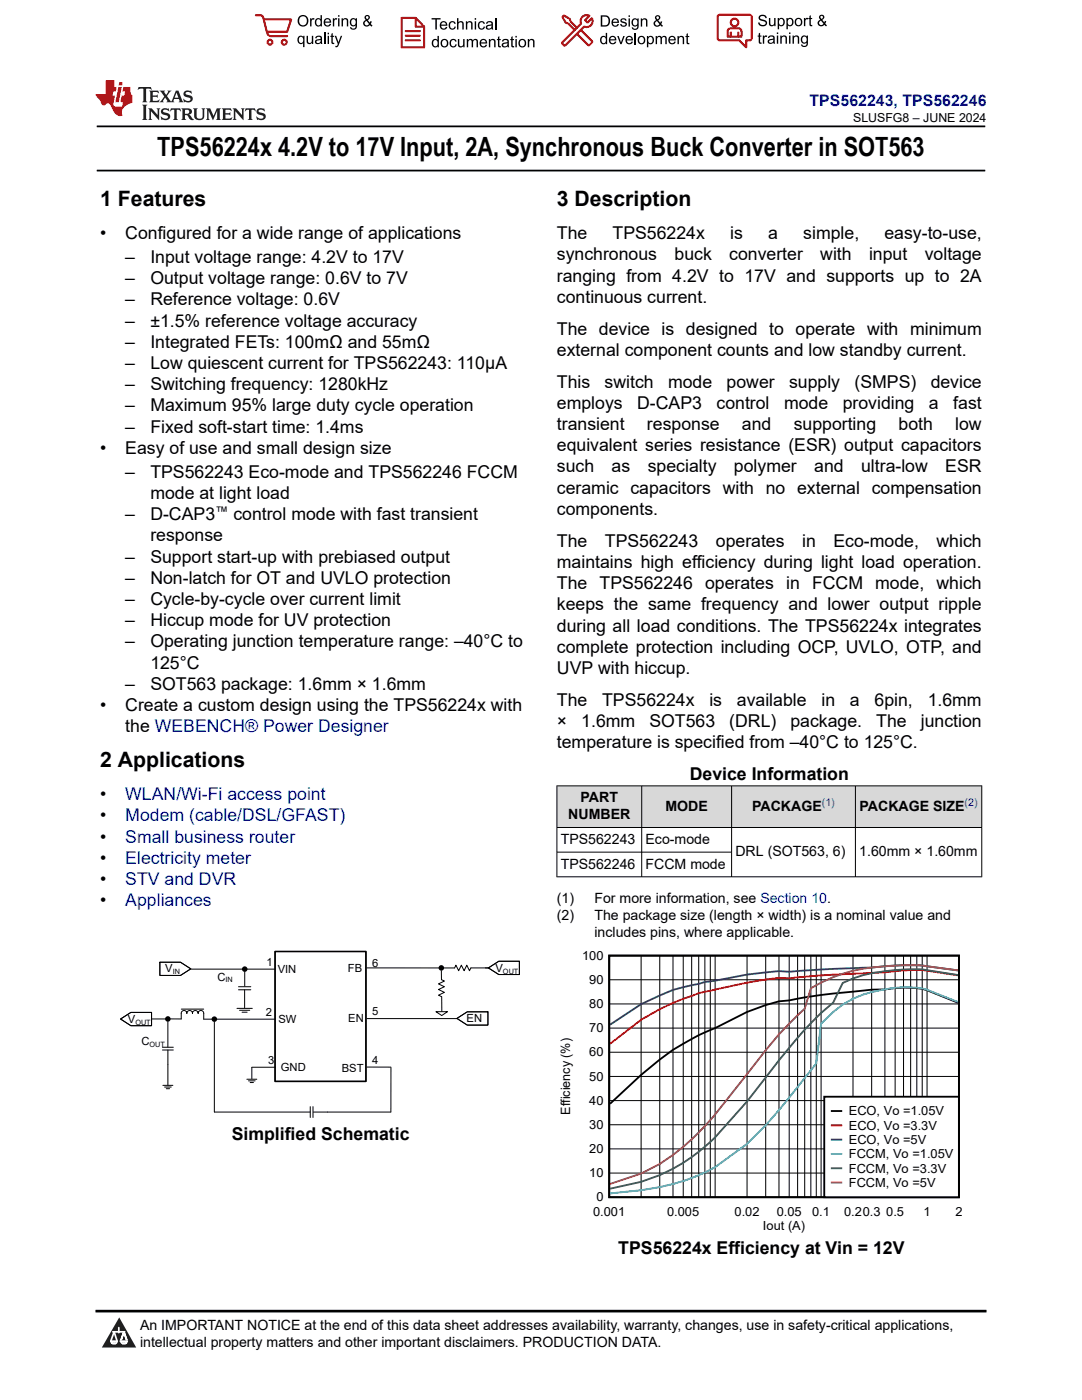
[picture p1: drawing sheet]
<svg xmlns="http://www.w3.org/2000/svg" width="216mm" height="279mm" viewBox="0 0 216 279" stroke-linecap="round" stroke-linejoin="round" font-family="sans-serif">
<path d="M19.3 25.2h177.3M19.3 34h177.3" fill="none" stroke="#000" stroke-width=".35"/>
<g fill="#d8d8d8">
<path d="M111.1 156.8h84.8v8.3h-84.8z" fill-rule="evenodd"/>
<path d="M111.2 156.9h16.8v8.2h-16.8z" fill-rule="evenodd"/>
<path d="M128.1 156.9h17.8v8.2h-17.8z" fill-rule="evenodd"/>
<path d="M146 156.9h24.6v8.2h-24.6z" fill-rule="evenodd"/>
<path d="M170.7 156.9h25.1v8.2h-25.1z" fill-rule="evenodd"/>
</g>
<g fill="none" stroke="#000" stroke-width=".2">
<path d="M111.1 156.8h84.9M111.1 156.8v18.2M128 156.8v18.2M146 156.8v18.2M170.7 156.8v18.2M195.9 156.8v18.2M111.1 165.1h84.9M111.1 170.1h34.9M111.1 175h84.9M54.9 189.9h18.1v25.9h-18.1zM88.1 195.5l.6 .3-1.2 .6 1.2 .5-1.2 .6 1.2 .5-1.2 .6 .6 .3M90.7 193.2l.3-.6 .5 1.1 .6-1.1 .5 1.1 .5-1.1 .6 1.1 .3-.5"/>
<path d="M94 193.2h3.5M33.5 203.3l2.7 .1M40.6 203.4h14.2M50.3 213v2.3M65.4 221.9h12.6"/>
</g>
<path d="M54.9 189.9h18.1v25.9h-18.1z" fill="none" stroke="#000" stroke-width=".32"/>
<path d="M87 201.9h2.3l-1.2 .8z" fill="#fff"/>
<g fill="none" stroke="#000" stroke-width=".2">
<path d="M38.1 193.4h16.8M47.6 197.5h2.4M47.6 196.9h2.4M48.8 197.5v3.6M48.8 194v2.8M88.1 193.7v1.8M88.1 198.9l.1 2.9M96.8 193.2h2.8M30.3 203.4h3.2M32.4 209.6h2.2M32.4 209h2.2M32.5 216.6h2"/>
<path d="M32.8 216.9h1.4M33.2 217.3h.6M33.5 203.9v5.1M33.5 209.6v6.9M36.2 203.4v-1.3l.4-.4 .5 .1 .2 .4 .1-.3 .4-.2 .4 .1 .2 .4 .1-.3 .3-.2 .5 .1 .2 .4 .3-.4 .5-.1 .3 .4 .1 1.3M47.3 201.2h3M47.8 201.6h2M48.3 202h1M49.3 215.4h1.9M49.6 215.7h1.3M49.9 216h.7M50.3 213h4.6"/>
<path d="M73.2 213h4.8M73.2 203.3h18M87 201.9h2.3l-1.2 .8zM42.8 221.9h19.1M61.9 220.9v2.1M62.5 220.9v2.1M62.5 221.9h2.9"/>
</g>
<g fill="#000">
<circle cx="48.8" cy="193.4" r=".55"/>
<circle cx="88.1" cy="193.2" r=".55"/>
<circle cx="33.5" cy="203.4" r=".55"/>
</g>
<path d="M24.1 203.4l2-1.3h4.1v2.6h-4.1z" fill-rule="evenodd" fill="#fff"/>
<path d="M24.1 203.4l2-1.3h4.1v2.6h-4.1z" fill="none" stroke="#000" stroke-width=".2"/>
<path d="M97.5 193.2l2-1.4h4.1v2.7h-4.1z" fill-rule="evenodd" fill="#fff"/>
<path d="M97.5 193.2l2-1.4h4.1v2.7h-4.1z" fill="none" stroke="#000" stroke-width=".2"/>
<path d="M91.2 203.2l2-1.3h4.2v2.7h-4.2z" fill-rule="evenodd" fill="#fff"/>
<path d="M91.2 203.2l2-1.3h4.2v2.7h-4.2z" fill="none" stroke="#000" stroke-width=".2"/>
<path d="M31.9 192h4.1l2.1 1.4-2.1 1.3h-4.1z" fill-rule="evenodd" fill="#fff"/>
<g fill="none" stroke="#000" stroke-width=".2">
<path d="M31.9 192h4.1l2.1 1.4-2.1 1.3h-4.1zM73.2 193.2h17.5M121.6 195.5h69.8M127.9 190.7v48.2M131.6 190.7v48.2M134.3 190.7v48.2M136.3 190.7v48.2M138 190.7v48.2M139.4 190.7v48.2M140.6 190.7v48.2M141.7 190.7v48.2M142.7 190.7v48.2"/>
<path d="M149.1 190.7v48.2M152.8 190.7v48.2M155.4 190.7v48.2M157.5 190.7v48.2M159.2 190.7v48.2M160.6 190.7v48.2M161.8 190.7v48.2M162.9 190.7v48.2M163.8 190.7v48.2M170.2 190.7v48.2M173.9 190.7v48.2M176.6 190.7v48.2"/>
<path d="M178.6 190.7v48.2M180.3 190.7v48.2M181.7 190.7v48.2M182.9 190.7v48.2M184 190.7v48.2M185 190.7v48.2M36.2 201.4h4.5M42.8 203.9v18M78 213.1v8.8M121.6 219.6h69.8M121.6 214.8h69.8M121.6 210h69.8"/>
<path d="M121.6 205.2h69.8M121.6 200.4h69.8M121.6 234.1h69.8M121.6 229.3h69.8M121.6 224.5h69.8"/>
</g>
<circle cx="42.8" cy="203.4" r=".55" fill="#000"/>
<path d="M121.6 190.7h69.7v48.2h-69.7zM191.2 200.1l-6.2-2.5a19.2 19.2 0 0 0-8.4-.1l-4.3 .2a114.2 114.2 0 0 0-14.8 2l-2.1 .1-2.6 .8-3.7 1.4-6.4 3.2a48.1 48.1 0 0 0-14.8 9.3l-6.2 5.8" fill="none" stroke="#000" stroke-width=".37"/>
<path d="M191.2 194.6l-7.2-1h-1.1l-6.3 .5-12.8 .6-6.3 .6-2.1-.1a120 120 0 0 0-14.8 2.7l-2.6 .9a43.4 43.4 0 0 0-10.1 4.7l-6.2 4.8" fill="none" stroke="#f00" stroke-width=".37"/>
<path d="M191.2 193.7l-7.2-1-3.7-.1-6.4 .5-7.7 .3-8.7 .5-2.1-.1a92.3 92.3 0 0 0-13.7 2.1l-1.1 .1-1.2 .4a35.4 35.4 0 0 0-11.5 4l-6.2 4.1" fill="none" stroke="#156" stroke-width=".37"/>
<path d="M191.2 200l-6.2-2.5a22.7 22.7 0 0 0-12.7 1 19.3 19.3 0 0 0-8.5 5.8l-.9 8-3.7 4.6a97.7 97.7 0 0 1-10.1 11.4l-6.4 4.6a39 39 0 0 1-14.8 4.6l-6.2 .7" fill="none" stroke="#0bc" stroke-width=".37"/>
<path d="M191.2 194.6l-6.2-1a36.8 36.8 0 0 0-14.8 1.7l-2 .9-2 3.9-2.4 2.1-3.2 3.3-5.2 6.1a138.4 138.4 0 0 1-13.7 16.3 35.5 35.5 0 0 1-20 9.3" fill="none" stroke="#286b49" stroke-width=".37"/>
<path d="M191.2 193.7l-6.2-.9a48.7 48.7 0 0 0-16.8 1.5 30.7 30.7 0 0 0-6.4 2.9l-1.2 4.1a84 84 0 0 0-11.5 13.1l-6.4 8-2.1 2.3a39.6 39.6 0 0 1-12.7 9.5l-6.2 2.1" fill="none" stroke="#9e3a3a" stroke-width=".37"/>
<path d="M164.5 218.9h26.8v20h-26.8z" fill-rule="evenodd" fill="#fff"/>
<path d="M164.5 218.9h26.8v20h-26.8zM166 221.7h1.9" fill="none" stroke="#000" stroke-width=".37"/>
<path d="M166 224.6h1.9" fill="none" stroke="#f00" stroke-width=".37"/>
<path d="M166 227.4h1.9" fill="none" stroke="#156" stroke-width=".37"/>
<path d="M166 230.3h1.9" fill="none" stroke="#0bc" stroke-width=".37"/>
<path d="M166 233.2h1.9" fill="none" stroke="#286b49" stroke-width=".37"/>
<path d="M166 236h1.9" fill="none" stroke="#9e3a3a" stroke-width=".37"/>
<path d="M0 0h215.9v23.8h-215.9z" fill-rule="evenodd" fill="#fff"/>
<path d="M27.7 17.4l-.2 .6 .5-.3h.6v.1v2.2l-.2 .4h1l-.2-.4v-2.2v-.1h.5l.5 .3-.1-.6zM29.8 18.1l.2 .4v1.5l-.2 .4h1.9l.1-.6a1.08 1.08 0 0 1-1.3 .2v-.7h.6l.4 .2v-.6l-.4 .2h-.6v-.6l.2-.1a1 1 0 0 1 1 .2l-.1-.5zM31.8 18.1l1 1.1-1 1.2h.9l-.2-.2 .4-.7 .5 .7-.2 .2h1.6l-.2-.2 .1-.4h1l.1 .4-.1 .2h.9l-.2-.3-.8-2h-.5l-1 2.2-.8-1.1 .9-1.1h-.8l.2 .2-.5 .7-.3-.7 .1-.2zM35.2 18.5l.4 1h-.8zM36.8 18.2a.65 .65 0 0 0-.2 .7 .65 .65 0 0 0 .6 .5l.7 .2 .1 .2a.79 .79 0 0 1-.7 .4 .79 .79 0 0 1-.7-.5l.1 .7 .2-.1a.93 .93 0 0 0 1.1 .1 .93 .93 0 0 0 .4-1 1.46 1.46 0 0 0-1.2-.6l-.1-.3a1.09 1.09 0 0 1 1.2 .2l-.2-.6-.1 .1-.6-.2zM28.4 20.9l.2 .4v2.3l-.2 .3h1l-.2-.3v-2.3l.2-.4zM29.6 21.6l.2 .4v1.6l-.2 .3h.8l-.3-.3v-1.4l1.7 1.8v-2l.2-.4h-.8l.2 .2 .1 1.1-1.2-1.3zM32.3 21.8a.65 .65 0 0 0-.2 .7 .65 .65 0 0 0 .7 .4l.6 .2 .1 .2a.79 .79 0 0 1-.7 .4 .79 .79 0 0 1-.7-.5l.1 .7 .2-.1a.93 .93 0 0 0 1.1 .1 .93 .93 0 0 0 .4-.9 1.46 1.46 0 0 0-1.2-.6l-.1-.4a1.09 1.09 0 0 1 1.2 .2l-.2-.6-.1 .1-.6-.1zM34.1 21.6l-.1 .7a.63 .63 0 0 1 .7-.4l.1 1.7-.3 .3h1l-.2-.3v-1.7a.66 .66 0 0 1 .8 .4l-.1-.7zM36.2 21.6l.2 .4v1.6l-.2 .3h.9l-.2-.2v-.7h.5l.1 .2a.79 .79 0 0 0 1.2 .6l-1-.9a.61 .61 0 0 0 .6-.6 .61 .61 0 0 0-.5-.6zM36.9 21.9h.2a.47 .47 0 0 1 .5 .1 .47 .47 0 0 1 .1 .5l-.2 .2h-.6zM38.5 21.6l.2 .2a2.27 2.27 0 0 0 .4 2 1.04 1.04 0 0 0 1.7-.7v-1.3l.2-.2h-.8l.2 .4v1.1a.6 .6 0 0 1-.6 .6 .6 .6 0 0 1-.6-.6v-1.1l.3-.4zM41.1 21.6l.2 .4v1.6l-.2 .3h.7l-.2-.3v-1.5l.9 1.9 .8-1.9v1.5l-.2 .3h1l-.3-.3v-1.6l.3-.4h-.8l-.7 1.5-.7-1.5zM44.3 21.6l.2 .4v1.6l-.2 .3h1.9l.1-.5a1.09 1.09 0 0 1-1.3 .1v-.6h.6l.4 .1v-.6l-.4 .2h-.6v-.6l.2-.1a1.01 1.01 0 0 1 1 .3l-.1-.6zM46.4 21.6l.3 .4v1.6l-.3 .3h.8l-.2-.3v-1.4l1.6 1.8v-2l.2-.4h-.7l.2 .2v1.1l-1.2-1.3zM49 21.6l-.1 .7a.63 .63 0 0 1 .8-.4v1.7l-.3 .3h1l-.2-.3v-1.7a.66 .66 0 0 1 .8 .4l-.1-.7zM51.4 21.8a.65 .65 0 0 0-.2 .7 .65 .65 0 0 0 .6 .4l.6 .2 .2 .2a.79 .79 0 0 1-.8 .4 .79 .79 0 0 1-.6-.5l.1 .7 .2-.1a.93 .93 0 0 0 1 .1 .93 .93 0 0 0 .5-.9 1.46 1.46 0 0 0-1.3-.6l-.1-.4a1.09 1.09 0 0 1 1.3 .2l-.2-.6-.2 .1-.5-.1z" fill="#231f20"/>
<path d="M21.1 16v2.8h-2.1l.1 .3 .9 1a.95 .95 0 0 0 .9 .9 .59 .59 0 0 1 .6-.4 .59 .59 0 0 1 .5 .4l.4 .8a1.59 1.59 0 0 0 2.1 1.3 1.61 1.61 0 0 1 1-2.2l1-.4-.1-1.5a1.59 1.59 0 0 1-.4-1.6h-1.4l-.2 .9h.5l-.1 .8h-.5l-.2 1v.2l.4 .1-.2 .9h-.6a.73 .73 0 0 1-1.1-.7l.3-1.5h-.5l.2-.8h.5l.2-.9h-.5v-1.4zM23.6 17.4l-.6 3h.7l.6-3zM23.8 16.4l-.1 .7h.7l.1-.7z" fill="#ed1c24"/>
<g fill="#000">
<path d="M59.4 4.2a1.12 1.12 0 0 1 2.2 0 1.12 1.12 0 0 1-2.2 0zM59.9 3.5a.89 .89 0 0 0-.1 1.1 .89 .89 0 0 0 1.1 .4 .88 .88 0 0 0 .3-1.3 .88 .88 0 0 0-1.3-.2z" fill-rule="evenodd"/>
<path d="M59.5 7.3l.5-.2 .5 .3v-.3h.3v2.3h-.3v-.8a.74 .74 0 0 1-1 0 .74 .74 0 0 1-.1-1zM59.8 7.5a.57 .57 0 0 0-.2 .7 .57 .57 0 0 0 .8 .2 .57 .57 0 0 0 .1-.7 .57 .57 0 0 0-.7-.2z" fill-rule="evenodd"/>
<path d="M61.9 3.6h.2v.3l.2-.2 .3-.1 .2 .1-.1 .3a.36 .36 0 0 0-.5 0 .36 .36 0 0 0 0 .4v.9h-.3z" fill-rule="evenodd"/>
<path d="M61.2 7.1h.3v.9a.41 .41 0 0 0 .4 .6 .41 .41 0 0 0 .3-.6v-.9h.3v1.7h-.2v-.3a.58 .58 0 0 1-.7 .3 .58 .58 0 0 1-.4-.6z" fill-rule="evenodd"/>
<path d="M63 3.8l.5-.2 .5 .2v-.8h.2v2.3h-.2v-.2a.75 .75 0 0 1-1-.1 .75 .75 0 0 1-.1-1zM63.2 4a.57 .57 0 0 0-.1 .7 .57 .57 0 0 0 .8 .2 .57 .57 0 0 0 .1-.7 .57 .57 0 0 0-.8-.2z" fill-rule="evenodd"/>
<path d="M63 7.3a.74 .74 0 0 1 1-.1 .74 .74 0 0 1 .3 .9v.7h-.3v-.2a.57 .57 0 0 1-.8 .2 .57 .57 0 0 1-.2-.8l1-.3a.41 .41 0 0 0-.4-.4 .41 .41 0 0 0-.4 .4l-.3-.1zM63.2 8.2a.35 .35 0 0 0 .2 .5 .35 .35 0 0 0 .5-.3l.1-.4z" fill-rule="evenodd"/>
<path d="M65.4 6.5h.3v.3h-.3zM65.4 7.1h.3v1.7h-.3z" fill-rule="evenodd"/>
<path d="M64.8 3.8a.76 .76 0 0 1 .9-.1 .76 .76 0 0 1 .4 .8h-1.2a.47 .47 0 0 0 .3 .6 .47 .47 0 0 0 .6-.4l.3 .1a.82 .82 0 0 1-1.3 .3 .82 .82 0 0 1 0-1.3zM65 4l-.1 .3h.9l-.3-.4z" fill-rule="evenodd"/>
<path d="M66.4 3.6h.3v.3l.1-.2 .4-.1 .1 .1-.1 .3a.36 .36 0 0 0-.4 0 .36 .36 0 0 0-.1 .4v.9h-.3z" fill-rule="evenodd"/>
<path d="M66.1 6.7l.3-.1v.5h.3v.3h-.3v.9l.1 .2h.2v.3a.41 .41 0 0 1-.4-.1 .41 .41 0 0 1-.2-.4v-.9h-.2v-.3h.2z" fill-rule="evenodd"/>
<path d="M66.8 7.1h.3l.4 1.4 .5-1.4h.3l-.6 1.7a.57 .57 0 0 1-.8 .6v-.3a.37 .37 0 0 0 .5-.3z" fill-rule="evenodd"/>
<path d="M67.5 3h.2v.3h-.2zM67.5 3.6h.2v1.7h-.2z" fill-rule="evenodd"/>
<path d="M68.2 3.6h.2v.3a.58 .58 0 0 1 .7-.3 .58 .58 0 0 1 .4 .7v1h-.3v-1a.4 .4 0 0 0-.4-.5 .4 .4 0 0 0-.4 .6v.9h-.2z" fill-rule="evenodd"/>
<path d="M70 3.8l.5-.2 .5 .2v-.2h.2v1.5a.71 .71 0 0 1-.5 .8 .71 .71 0 0 1-.8-.5h.2a.46 .46 0 0 0 .6 .3 .46 .46 0 0 0 .3-.6 .78 .78 0 0 1-1.1-.2 .78 .78 0 0 1 .1-1.1zM70.2 4a.53 .53 0 0 0-.1 .8 .53 .53 0 0 0 .8 0 .54 .54 0 0 0 0-.7 .54 .54 0 0 0-.7-.1z" fill-rule="evenodd"/>
<path d="M72.9 3.1a.53 .53 0 0 1 .8 .1 .53 .53 0 0 1-.3 .8l.4 .5 .1-.3 .3 .1-.2 .5 .3 .3-.2 .2-.3-.3a.71 .71 0 0 1-1.2 .1 .71 .71 0 0 1 .4-1.1l-.3-.5zM73 3.5a.3 .3 0 0 0 .6 0 .3 .3 0 0 0-.6 0zM72.9 4.3a.45 .45 0 0 0 0 .7 .45 .45 0 0 0 .7-.2l-.5-.6z" fill-rule="evenodd"/>
<path d="M86.1 3.6h1.8v.3h-.7v2h-.3v-2h-.8z" fill-rule="evenodd"/>
<path d="M86.3 8l.5-.2 .5 .2v-.8h.3v2.2h-.3v-.2a.76 .76 0 0 1-1 0 .76 .76 0 0 1-.1-1zM86.6 8.1a.58 .58 0 0 0-.2 .8 .58 .58 0 0 0 .8 .2 .58 .58 0 0 0 .1-.8 .58 .58 0 0 0-.7-.2z" fill-rule="evenodd"/>
<path d="M88.2 7.9a.81 .81 0 0 1 1.1 .2 .81 .81 0 0 1-.2 1.1 .81 .81 0 0 1-1.1-.1l-.1-.8zM88.3 8.1a.57 .57 0 0 0 0 .9 .57 .57 0 0 0 .8 0 .57 .57 0 0 0 0-.8 .57 .57 0 0 0-.8-.1z" fill-rule="evenodd"/>
<path d="M88 4.4a.77 .77 0 0 1 .9-.1 .77 .77 0 0 1 .4 .8h-1.3a.48 .48 0 0 0 .4 .6 .48 .48 0 0 0 .6-.3h.3a.83 .83 0 0 1-1.3 .4 .83 .83 0 0 1 0-1.4zM88.2 4.6l-.2 .3h1l-.3-.4z" fill-rule="evenodd"/>
<path d="M89.7 4.4a.7 .7 0 0 1 1.2 .3l-.2 .1a.45 .45 0 0 0-.6-.3 .45 .45 0 0 0-.3 .6 .45 .45 0 0 0 .3 .6 .45 .45 0 0 0 .6-.4h.3a.76 .76 0 0 1-1.1 .6 .76 .76 0 0 1-.3-1.1z" fill-rule="evenodd"/>
<path d="M89.9 8a.7 .7 0 0 1 1.2 .3h-.3a.45 .45 0 0 0-.5-.3 .45 .45 0 0 0-.3 .6 .45 .45 0 0 0 .3 .6 .45 .45 0 0 0 .6-.4l.2 .1a.76 .76 0 0 1-1 .5 .76 .76 0 0 1-.4-1.1z" fill-rule="evenodd"/>
<path d="M91.2 3.6h.3v.8a.59 .59 0 0 1 .7-.2 .59 .59 0 0 1 .3 .7v1h-.2v-1a.4 .4 0 0 0-.5-.4 .4 .4 0 0 0-.3 .5v.9h-.3z" fill-rule="evenodd"/>
<path d="M91.4 7.8h.2v.9a.41 .41 0 0 0 .5 .5 .41 .41 0 0 0 .3-.5v-.9h.3v1.6h-.3v-.2a.58 .58 0 0 1-.7 .3 .58 .58 0 0 1-.3-.7z" fill-rule="evenodd"/>
<path d="M93 4.2h.2v.3a.59 .59 0 0 1 .7-.3 .59 .59 0 0 1 .4 .7v1h-.3v-1a.41 .41 0 0 0-.4-.5 .41 .41 0 0 0-.4 .6v.9h-.2z" fill-rule="evenodd"/>
<path d="M93.1 7.8h.3v.2a.56 .56 0 0 1 1 0 .54 .54 0 0 1 .6-.2 .54 .54 0 0 1 .4 .5v1.1h-.3v-1a.34 .34 0 0 0-.3-.4 .34 .34 0 0 0-.4 .3v1.1h-.3v-1a.38 .38 0 0 0-.5-.4 .38 .38 0 0 0-.2 .6v.8h-.3z" fill-rule="evenodd"/>
<path d="M94.7 3.6h.3v.3h-.3zM94.7 4.2h.3v1.7h-.3z" fill-rule="evenodd"/>
<path d="M95.5 4.4a.7 .7 0 0 1 1.3 .3l-.3 .1a.45 .45 0 0 0-.6-.3 .45 .45 0 0 0-.3 .6 .45 .45 0 0 0 .3 .6 .45 .45 0 0 0 .6-.4h.3a.76 .76 0 0 1-1.1 .6 .76 .76 0 0 1-.3-1.1z" fill-rule="evenodd"/>
<path d="M95.9 8a.77 .77 0 0 1 .9-.2 .77 .77 0 0 1 .4 .9h-1.2a.48 .48 0 0 0 .3 .5 .48 .48 0 0 0 .6-.3h.3a.83 .83 0 0 1-1.3 .4 .83 .83 0 0 1 0-1.3zM96.1 8.1l-.1 .4h.9l-.2-.5z" fill-rule="evenodd"/>
<path d="M97.5 7.8h.3v.2a.59 .59 0 0 1 .7-.2 .59 .59 0 0 1 .4 .6v1h-.3v-1a.41 .41 0 0 0-.5-.4 .41 .41 0 0 0-.3 .5v.9h-.3z" fill-rule="evenodd"/>
<path d="M97.1 4.4a.74 .74 0 0 1 1-.1 .74 .74 0 0 1 .3 .9v.7h-.3v-.2a.59 .59 0 0 1-.8 .2 .59 .59 0 0 1-.3-.8l1.1-.3a.42 .42 0 0 0-.4-.4 .42 .42 0 0 0-.5 .4l-.2-.1zM97.3 5.3a.36 .36 0 0 0 .2 .5 .36 .36 0 0 0 .5-.2l.1-.5z" fill-rule="evenodd"/>
<path d="M99.4 7.4l.2-.2v.6h.3v.2h-.3v1l.1 .2h.2l.1 .2a.41 .41 0 0 1-.5 0 .41 .41 0 0 1-.1-.4v-1h-.2v-.2h.2z" fill-rule="evenodd"/>
<path d="M100.3 8a.74 .74 0 0 1 .9-.2 .74 .74 0 0 1 .3 .9l.1 .7h-.3v-.2a.59 .59 0 0 1-.8 .3 .59 .59 0 0 1-.3-.8l1-.3a.42 .42 0 0 0-.3-.4 .42 .42 0 0 0-.5 .3h-.3zM100.5 8.8a.36 .36 0 0 0 .1 .5 .36 .36 0 0 0 .5-.2l.2-.5z" fill-rule="evenodd"/>
<path d="M102 7.4l.3-.2v.6h.3v.2h-.3v1l.1 .2h.2v.2a.41 .41 0 0 1-.5 0 .41 .41 0 0 1-.1-.4v-1h-.2v-.2h.2z" fill-rule="evenodd"/>
<path d="M102.8 7.2h.3v.3h-.3zM102.8 7.8h.3v1.6h-.3z" fill-rule="evenodd"/>
<path d="M103.7 7.9a.81 .81 0 0 1 1.1 .2 .81 .81 0 0 1-.1 1.1 .81 .81 0 0 1-1.2-.1v-.8zM103.9 8.1a.57 .57 0 0 0-.1 .9 .57 .57 0 0 0 .8 0 .57 .57 0 0 0 0-.8 .57 .57 0 0 0-.7-.1z" fill-rule="evenodd"/>
<path d="M105.3 7.8h.3v.2a.59 .59 0 0 1 .7-.2 .59 .59 0 0 1 .4 .6v1h-.3v-1a.41 .41 0 0 0-.5-.4 .41 .41 0 0 0-.3 .5v.9h-.3z" fill-rule="evenodd"/>
<path d="M119.9 3.1h.7a1.12 1.12 0 0 1 1.1 1.1 1.12 1.12 0 0 1-1 1.1h-.8zM120.2 3.3v1.7h.4a.86 .86 0 0 0 .8-.8 .86 .86 0 0 0-.8-.9z" fill-rule="evenodd"/>
<path d="M119.9 7.4l.5-.3 .5 .3v-.8h.2v2.2h-.2v-.2a.75 .75 0 0 1-1 0 .75 .75 0 0 1-.1-1zM120.1 7.5a.57 .57 0 0 0-.1 .8 .57 .57 0 0 0 .8 .2 .57 .57 0 0 0 .1-.8 .57 .57 0 0 0-.8-.2z" fill-rule="evenodd"/>
<path d="M121.7 7.4a.76 .76 0 0 1 .9-.2 .76 .76 0 0 1 .4 .9h-1.2a.47 .47 0 0 0 .3 .5 .47 .47 0 0 0 .6-.3h.3a.82 .82 0 0 1-1.3 .4 .82 .82 0 0 1 0-1.3zM121.9 7.5l-.1 .3h.9l-.3-.4z" fill-rule="evenodd"/>
<path d="M122.2 3.9a.76 .76 0 0 1 .9-.2 .76 .76 0 0 1 .4 .9h-1.2a.47 .47 0 0 0 .4 .5 .47 .47 0 0 0 .5-.3h.3a.82 .82 0 0 1-1.3 .4 .82 .82 0 0 1 0-1.3zM122.5 4l-.2 .3h.9l-.2-.4z" fill-rule="evenodd"/>
<path d="M123.9 3.8a.71 .71 0 0 1 1.1 .3h-.2a.32 .32 0 0 0-.4-.3 .32 .32 0 0 0-.3 .4h.1a.75 .75 0 0 1 .9 .8 .72 .72 0 0 1-.7 .3 .72 .72 0 0 1-.7-.5h.3a.36 .36 0 0 0 .4 .4 .36 .36 0 0 0 .3-.5 .8 .8 0 0 1-.9-.7z" fill-rule="evenodd"/>
<path d="M123.2 7.2h.3l.4 1.3 .5-1.3h.3l-.7 1.6h-.2z" fill-rule="evenodd"/>
<path d="M125.4 3.1h.3v.3h-.3zM125.4 3.7h.3v1.6h-.3z" fill-rule="evenodd"/>
<path d="M125 7.4a.76 .76 0 0 1 .9-.2 .76 .76 0 0 1 .4 .9h-1.2a.47 .47 0 0 0 .3 .5 .47 .47 0 0 0 .6-.3h.3a.82 .82 0 0 1-1.3 .4 .82 .82 0 0 1 0-1.3zM125.2 7.5l-.1 .3h.9l-.2-.4z" fill-rule="evenodd"/>
<path d="M126.2 3.9l.5-.3 .5 .3v-.2h.2v1.4a.71 .71 0 0 1-.5 .8 .71 .71 0 0 1-.8-.5l.2 .1a.46 .46 0 0 0 .6 .2 .46 .46 0 0 0 .3-.6 .78 .78 0 0 1-1.1-.1 .78 .78 0 0 1 .1-1.1zM126.4 4a.53 .53 0 0 0-.1 .8 .53 .53 0 0 0 .8 0 .54 .54 0 0 0 0-.7 .54 .54 0 0 0-.7-.1z" fill-rule="evenodd"/>
<path d="M127.5 7.3a.8 .8 0 0 1 1.1 .2 .8 .8 0 0 1-.1 1.1 .8 .8 0 0 1-1.2-.1v-.8zM127.7 7.5a.56 .56 0 0 0-.1 .9 .56 .56 0 0 0 .8-.1 .56 .56 0 0 0 0-.7 .56 .56 0 0 0-.7-.1z" fill-rule="evenodd"/>
<path d="M127.9 3.7h.2v.2a.58 .58 0 0 1 .7-.2 .58 .58 0 0 1 .4 .6v1h-.3v-1a.4 .4 0 0 0-.4-.4 .4 .4 0 0 0-.4 .5v.9h-.2z" fill-rule="evenodd"/>
<path d="M129.1 7.2h.2v.2a.72 .72 0 0 1 1-.1 .72 .72 0 0 1 .2 1 .64 .64 0 0 1-.5 .5 .64 .64 0 0 1-.6-.2v.8h-.3zM129.5 7.5a.56 .56 0 0 0-.2 .8 .56 .56 0 0 0 .8 .2 .56 .56 0 0 0 .1-.8 .56 .56 0 0 0-.7-.2z" fill-rule="evenodd"/>
<path d="M130.8 7.2h.3v.2a.55 .55 0 0 1 .9 0 .53 .53 0 0 1 .6-.3 .53 .53 0 0 1 .4 .6v1.1h-.2v-1a.34 .34 0 0 0-.3-.4 .34 .34 0 0 0-.4 .3v1.1h-.3v-1a.37 .37 0 0 0-.5-.4 .37 .37 0 0 0-.2 .6v.8h-.3z" fill-rule="evenodd"/>
<path d="M130.8 3.2a.53 .53 0 0 1 .9 .1 .53 .53 0 0 1-.4 .8l.4 .5 .2-.4 .2 .1-.2 .5 .4 .3-.2 .3-.3-.4a.71 .71 0 0 1-1.2 .1 .71 .71 0 0 1 .3-1.1l-.2-.5zM130.9 3.6a.3 .3 0 0 0 .6 0 .3 .3 0 0 0-.6 0zM130.9 4.3a.45 .45 0 0 0 0 .7 .45 .45 0 0 0 .7-.2l-.5-.6z" fill-rule="evenodd"/>
<path d="M133.6 7.4a.76 .76 0 0 1 .9-.2 .76 .76 0 0 1 .3 .9h-1.2a.47 .47 0 0 0 .4 .5 .47 .47 0 0 0 .6-.3h.2a.82 .82 0 0 1-1.2 .4 .82 .82 0 0 1 0-1.3zM133.8 7.5l-.2 .3h1l-.3-.4z" fill-rule="evenodd"/>
<path d="M135.2 7.2h.2v.2a.58 .58 0 0 1 .7-.2 .58 .58 0 0 1 .4 .6v1h-.3v-1a.4 .4 0 0 0-.4-.4 .4 .4 0 0 0-.3 .5v.9h-.3z" fill-rule="evenodd"/>
<path d="M137 6.8l.3-.2v.6h.2v.2h-.2v1v.2h.2l.1 .2a.41 .41 0 0 1-.5 0 .41 .41 0 0 1-.1-.5v-.9h-.2v-.2h.2z" fill-rule="evenodd"/>
<path d="M151.6 3.1a.88 .88 0 0 1 1.4 .5h-.3a.49 .49 0 0 0-.5-.5 .49 .49 0 0 0-.5 .6l.1 .1a1.06 1.06 0 0 1 1.2 1 .95 .95 0 0 1-.9 .4 .95 .95 0 0 1-.8-.7h.3a.58 .58 0 0 0 .6 .5 .58 .58 0 0 0 .5-.6l-.2-.1a.95 .95 0 0 1-1.1-.9z" fill-rule="evenodd"/>
<path d="M151.4 6.7l.3-.2v.6h.2v.2h-.2v1v.2h.2l.1 .2a.41 .41 0 0 1-.5 0 .41 .41 0 0 1-.1-.5v-.9h-.2v-.2h.2z" fill-rule="evenodd"/>
<path d="M152.2 7.1h.3v.2l.1-.2h.4h.1l-.1 .3a.36 .36 0 0 0-.4 0 .36 .36 0 0 0-.1 .5v.8h-.3z" fill-rule="evenodd"/>
<path d="M153.3 7.3a.74 .74 0 0 1 1-.2 .74 .74 0 0 1 .3 .9l.1 .7h-.3l-.1-.2a.57 .57 0 0 1-.8 .3 .57 .57 0 0 1-.1-.9l.9-.2a.41 .41 0 0 0-.4-.4 .41 .41 0 0 0-.4 .3h-.3zM153.5 8.1a.35 .35 0 0 0 .2 .5 .35 .35 0 0 0 .5-.2l.1-.5z" fill-rule="evenodd"/>
<path d="M153.4 3.6h.3v.9a.41 .41 0 0 0 .4 .5 .41 .41 0 0 0 .4-.5v-.9h.2v1.6h-.2v-.2a.58 .58 0 0 1-.7 .2 .58 .58 0 0 1-.4-.6z" fill-rule="evenodd"/>
<path d="M155 6.5h.3v.3h-.3zM155 7.1h.3v1.6h-.3z" fill-rule="evenodd"/>
<path d="M155.2 3.6h.2v.2a.72 .72 0 0 1 1-.1 .72 .72 0 0 1 .2 1 .64 .64 0 0 1-.5 .5 .64 .64 0 0 1-.6-.2v.8h-.3zM155.6 3.9a.56 .56 0 0 0-.2 .8 .56 .56 0 0 0 .8 .2 .56 .56 0 0 0 .1-.8 .56 .56 0 0 0-.7-.2z" fill-rule="evenodd"/>
<path d="M155.7 7.1h.3v.2a.58 .58 0 0 1 .7-.2 .58 .58 0 0 1 .3 .6v1h-.3v-1a.4 .4 0 0 0-.4-.4 .4 .4 0 0 0-.3 .5v.9h-.3z" fill-rule="evenodd"/>
<path d="M156.9 3.6h.3v.2a.72 .72 0 0 1 .9-.1 .72 .72 0 0 1 .2 1 .64 .64 0 0 1-.4 .5 .64 .64 0 0 1-.7-.2v.8h-.3zM157.3 3.9a.56 .56 0 0 0-.1 .8 .56 .56 0 0 0 .7 .2 .56 .56 0 0 0 .2-.8 .56 .56 0 0 0-.8-.2z" fill-rule="evenodd"/>
<path d="M157.4 6.5h.3v.3h-.3zM157.4 7.1h.3v1.6h-.3z" fill-rule="evenodd"/>
<path d="M158.1 7.1h.3v.2a.58 .58 0 0 1 .7-.2 .58 .58 0 0 1 .4 .6v1h-.3v-1a.4 .4 0 0 0-.5-.4 .4 .4 0 0 0-.3 .5v.9h-.3z" fill-rule="evenodd"/>
<path d="M158.8 3.7a.8 .8 0 0 1 1.1 .2 .8 .8 0 0 1-.1 1.1 .8 .8 0 0 1-1.1-.1l-.1-.8zM159 3.9a.56 .56 0 0 0-.1 .9 .56 .56 0 0 0 .9 0 .56 .56 0 0 0-.1-.8 .56 .56 0 0 0-.7-.1z" fill-rule="evenodd"/>
<path d="M160 7.3l.5-.2 .5 .2v-.2h.2v1.4a.71 .71 0 0 1-.5 .9 .71 .71 0 0 1-.9-.5h.3a.46 .46 0 0 0 .6 .2 .46 .46 0 0 0 .2-.6 .78 .78 0 0 1-1-.1 .78 .78 0 0 1 .1-1.1zM160.2 7.4a.53 .53 0 0 0-.1 .8 .53 .53 0 0 0 .8 0 .54 .54 0 0 0 0-.7 .54 .54 0 0 0-.7-.1z" fill-rule="evenodd"/>
<path d="M160.4 3.6h.3v.2l.1-.2h.4h.1l-.1 .3a.36 .36 0 0 0-.4 0 .36 .36 0 0 0-.1 .5v.8h-.3z" fill-rule="evenodd"/>
<path d="M161.5 3.2l.3-.2v.6h.3v.2h-.3v1v.2h.3v.2a.41 .41 0 0 1-.5 0 .41 .41 0 0 1-.1-.5v-.9h-.2v-.2h.2z" fill-rule="evenodd"/>
<path d="M163.6 3.1a.53 .53 0 0 1 .8 .1 .53 .53 0 0 1-.3 .8l.4 .5 .1-.3h.3l-.2 .5 .3 .3-.2 .3-.3-.3a.71 .71 0 0 1-1.2 .1 .71 .71 0 0 1 .4-1.2l-.3-.5zM163.7 3.5a.3 .3 0 0 0 .5 0 .3 .3 0 0 0-.5 0zM163.6 4.2a.45 .45 0 0 0 0 .8 .45 .45 0 0 0 .7-.3l-.5-.6z" fill-rule="evenodd"/>
</g>
<path d="M64.8 6.5v2.3M98.9 3.6v2.3M126.8 6.6v2.2" fill="none" stroke="#000" stroke-width=".28"/>
<g fill="none" stroke="#de0000" stroke-width=".42">
<path d="M51.1 3l1 .1a1.4 1.4 0 0 1 .6 1.2l.7 2.5a.95 .95 0 0 0 1.1 .4h2.8M52.7 3.9h5.4l-.8 2.4h-4M80.1 3.6h2.8v1.7h1.7v4.2h-4.5zM81 7.1h2.8M81 6.2h2.8M81 8.1h2.8M82.9 3.6l1.7 1.7M115.1 5.5l-1.3-1.2-.1-.5-1.2-.7-.3 .3 .7 1.1 .5 .2 1.3 1.3M115.9 6l2.2 2.2v.3l-.5 .5h-.3l-2.2-2.2zM115.9 6l.7-.7a1.19 1.19 0 0 0 1.3-.3 1.19 1.19 0 0 0 .2-1.4l-.9 .9-.4-.5 .8-.8a1.19 1.19 0 0 0-1.4 .1 1.19 1.19 0 0 0-.2 1.4l-3.8 3.7v.3l.3 .3h.3l2.3-2.2M143.2 3.2l.4-.2h6l.4 .2v4.4l-.2 .4-.9 .1v1.3l-1.4-1.3h-3.9l-.4-.3zM145.4 5.8l.4-.1h1.6a.61 .61 0 0 1 .6 .6v1h-2.8v-1z"/>
<path d="M145.8 6.5v.8M147.3 6.5v.8"/>
<circle cx="53.9" cy="8.4" r=".49"/>
<circle cx="56.7" cy="8.4" r=".49"/>
<circle cx="146.6" cy="4.5" r=".75"/>
</g>
<path d="M0 261.4h215.9v18h-215.9z" fill-rule="evenodd" fill="#fff"/>
<path d="M23.8 262.9l3.4 6h-6.9z" fill="#231f20"/>
<path d="M22.1 267.7h1.3l-.4 .5h-.3a.55 .55 0 0 1-.6-.5z" fill-rule="evenodd" fill="#fff"/>
<path d="M22.1 267.7h1.3l-.4 .5h-.3a.55 .55 0 0 1-.6-.5z" fill="none" stroke="#231f20" stroke-width=".34"/>
<path d="M22.1 267.7h1.3l-.4 .5h-.5zM22.6 265.8h.1M22.6 265.8h2.3zM23.7 265.9h.1M23.7 264.9v1zM24 267.7h.1" fill="none" stroke="#fff" stroke-width=".34"/>
<path d="M24.7 265.8l-.7 1.9z" fill="#fff"/>
<path d="M24.7 265.8l-.7 1.9z" fill="none" stroke="#fff" stroke-width=".34"/>
<path d="M24.7 265.8l.7 1.9z" fill="#fff"/>
<path d="M22.8 265.8l-.7 1.9zM22.8 265.8l.6 1.9zM24.7 265.8l.7 1.9zM25.3 267.7h.1" fill="none" stroke="#fff" stroke-width=".34"/>
<path d="M24.1 267.7h1.3a.65 .65 0 0 1-.6 .5 .65 .65 0 0 1-.7-.5z" fill-rule="evenodd" fill="#fff"/>
<path d="M24.1 267.7h1.3a.65 .65 0 0 1-.6 .5 .65 .65 0 0 1-.7-.5z" fill="none" stroke="#231f20" stroke-width=".34"/>
<path d="M24 267.7h.1M24.1 267.7h1.3l-.4 .5h-.5z" fill="none" stroke="#fff" stroke-width=".34"/>
<path d="M19 261.7h177.8" fill="none" stroke="#000" stroke-width=".53"/>
<text font-size="5.3" x="31.4" y="31.2">TPS56224x 4.2V to 17V Input, 2A, Synchronous Buck Converter in SOT563</text>
<g font-size="4.2">
<text x="20" y="41.2">1 Features</text>
<text x="111.1" y="41.2">3 Description</text>
<text x="20" y="153.1">2 Applications</text>
</g>
<g font-size="3.5">
<text x="20" y="47.7">•</text>
<text x="25" y="47.7">Configured for a wide range of applications</text>
<text x="111.1" y="47.7">The</text>
<text x="122.2" y="47.7">TPS56224x</text>
<text x="145.7" y="47.7">is</text>
<text x="153.3" y="47.7">a</text>
<text x="160.3" y="47.7">simple,</text>
<text x="176.5" y="47.7">easy-to-use,</text>
<text x="25" y="52.5">–</text>
<text x="30" y="52.5">Input voltage range: 4.2V to 17V</text>
<text x="111.1" y="52">synchronous</text>
<text x="134.6" y="52">buck</text>
<text x="145.5" y="52">converter</text>
<text x="163.7" y="52">with</text>
<text x="173.4" y="52">input</text>
<text x="184.5" y="52">voltage</text>
<text x="25" y="56.7">–</text>
<text x="30" y="56.7">Output voltage range: 0.6V to 7V</text>
<text x="111.1" y="56.2">ranging from 4.2V to 17V and supports up to 2A</text>
<text x="25" y="61">–</text>
<text x="25" y="65.2">–</text>
<text x="30" y="61">Reference voltage: 0.6V</text>
<text x="30" y="65.2">±1.5% reference voltage accuracy</text>
<text x="111.1" y="60.4">continuous current.</text>
<text x="25" y="69.4">–</text>
<text x="30" y="69.4">Integrated FETs: 100mΩ and 55mΩ</text>
<text x="111.1" y="71">external component counts and low standby current.</text>
<text x="111.1" y="66.8">The device is designed to operate with minimum</text>
<text x="25" y="73.7">–</text>
<text x="25" y="77.9">–</text>
<text x="30" y="73.7">Low quiescent current for TPS562243: 110μA</text>
<text x="30" y="77.9">Switching frequency: 1280kHz</text>
<text x="111.1" y="77.4">This</text>
<text x="120.6" y="77.4">switch</text>
<text x="133.3" y="77.4">mode</text>
<text x="145" y="77.4">power</text>
<text x="157.4" y="77.4">supply</text>
<text x="170.5" y="77.4">(SMPS)</text>
<text x="185.7" y="77.4">device</text>
<text x="25" y="82.1">–</text>
<text x="30" y="82.1">Maximum 95% large duty cycle operation</text>
<text x="111.1" y="81.6">employs</text>
<text x="127.1" y="81.6">D-CAP3</text>
<text x="143" y="81.6">control</text>
<text x="156.5" y="81.6">mode</text>
<text x="168.2" y="81.6">providing</text>
<text x="185.4" y="81.6">a</text>
<text x="190.2" y="81.6">fast</text>
<text x="25" y="86.4">–</text>
<text x="30" y="86.4">Fixed soft-start time: 1.4ms</text>
<text x="111.1" y="85.8">transient</text>
<text x="129.1" y="85.8">response</text>
<text x="148" y="85.8">and</text>
<text x="158.4" y="85.8">supporting</text>
<text x="179.3" y="85.8">both</text>
<text x="190.6" y="85.8">low</text>
<text x="20" y="90.6">•</text>
<text x="25" y="90.6">Easy of use and small design size</text>
<text x="25" y="95.3">–</text>
<text x="30" y="95.3">TPS562243 Eco-mode and TPS562246 FCCM</text>
<text x="111.1" y="94.3">such</text>
<text x="111.1" y="90.1">equivalent series resistance (ESR) output capacitors</text>
<text x="122" y="94.3">as</text>
<text x="129.2" y="94.3">specialty</text>
<text x="146.4" y="94.3">polymer</text>
<text x="162.5" y="94.3">and</text>
<text x="171.8" y="94.3">ultra-low</text>
<text x="188.6" y="94.3">ESR</text>
<text x="30" y="99.6">mode at light load</text>
<text x="111.1" y="98.5">ceramic capacitors with no external compensation</text>
<text x="25" y="103.8">–</text>
<text x="30" y="103.8">D-CAP3</text>
<text x="46.6" y="103.8">control mode with fast transient</text>
<text x="111.1" y="102.8">components.</text>
<text x="25" y="112.3">–</text>
<text x="30" y="112.3">Support start-up with prebiased output</text>
<text x="30" y="108">response</text>
<text x="111.1" y="109.1">The</text>
<text x="111.1" y="113.3">maintains high efficiency during light load operation.</text>
<text x="120.7" y="109.1">TPS562243</text>
<text x="142.8" y="109.1">operates</text>
<text x="160.1" y="109.1">in</text>
<text x="166.3" y="109.1">Eco-mode,</text>
<text x="186.9" y="109.1">which</text>
<text x="25" y="116.5">–</text>
<text x="30" y="116.5">Non-latch for OT and UVLO protection</text>
<text x="111.1" y="117.6">The TPS562246 operates in FCCM mode, which</text>
<text x="25" y="120.7">–</text>
<text x="25" y="125">–</text>
<text x="30" y="120.7">Cycle-by-cycle over current limit</text>
<text x="30" y="125">Hiccup mode for UV protection</text>
<text x="111.1" y="121.8">keeps the same frequency and lower output ripple</text>
<text x="25" y="129.2">–</text>
<text x="30" y="129.2">Operating junction temperature range: –40°C to</text>
<text x="111.1" y="130.3">complete protection including OCP, UVLO, OTP, and</text>
<text x="111.1" y="126">during all load conditions. The TPS56224x integrates</text>
<text x="25" y="137.7">–</text>
<text x="30" y="133.4">125°C</text>
<text x="30" y="137.7">SOT563 package: 1.6mm × 1.6mm</text>
<text x="111.1" y="134.5">UVP with hiccup.</text>
<text x="20" y="141.9">•</text>
<text x="25" y="141.9">Create a custom design using the TPS56224x with</text>
<text x="111.1" y="140.9">The</text>
<text x="120.2" y="140.9">TPS56224x</text>
<text x="141.5" y="140.9">is</text>
<text x="147" y="140.9">available</text>
<text x="163.9" y="140.9">in</text>
<text x="169.6" y="140.9">a</text>
<text x="174.5" y="140.9">6pin,</text>
<text x="185.1" y="140.9">1.6mm</text>
<text x="25" y="146.1">the WEBENCH® Power Designer</text>
<text x="111.1" y="149.3">temperature is specified from –40°C to 125°C.</text>
<text x="111.1" y="145.1">×</text>
<text x="116" y="145.1">1.6mm</text>
<text x="129.6" y="145.1">SOT563</text>
<text x="145.5" y="145.1">(DRL)</text>
<text x="157.7" y="145.1">package.</text>
<text x="174.8" y="145.1">The</text>
<text x="183.7" y="145.1">junction</text>
<text x="137.6" y="155.7">Device Information</text>
<text x="20" y="159.7">•</text>
<text x="20" y="163.9">•</text>
<text x="20" y="168.2">•</text>
<text x="20" y="172.4">•</text>
<text x="20" y="176.6">•</text>
<text x="20" y="180.9">•</text>
<text x="46.2" y="227.6">Simplified Schematic</text>
<text x="123.4" y="250.2">TPS56224x Efficiency at Vin = 12V</text>
</g>
<g font-size="3.5" fill="#00f">
<text x="25" y="159.7">WLAN/Wi-Fi access point</text>
<text x="25" y="163.9">Modem (cable/DSL/GFAST)</text>
<text x="25" y="168.2">Small business router</text>
<text x="25" y="172.4">Electricity meter</text>
<text x="25" y="176.6">STV and DVR</text>
<text x="25" y="180.9">Appliances</text>
</g>
<text font-size="3.2" fill="#00f" x="161.5" y="21.1">TPS562243, TPS562246</text>
<g font-size="2.8">
<text x="115.8" y="160.1">PART</text>
<text x="132.8" y="161.8">MODE</text>
<text x="150.1" y="161.8">PACKAGE</text>
<text x="171.5" y="161.8">PACKAGE SIZE</text>
<text x="113.4" y="163.5">NUMBER</text>
<text x="111.9" y="168.4">TPS562243</text>
<text x="111.9" y="173.3">TPS562246</text>
<text x="128.8" y="168.4">Eco-mode</text>
<text x="128.8" y="173.3">FCCM mode</text>
<text x="146.7" y="170.9">DRL (SOT563, 6)</text>
<text x="171.5" y="170.9">1.60mm × 1.60mm</text>
<text x="111.1" y="180.1">(1)</text>
<text x="111.1" y="183.5">(2)</text>
<text x="118.6" y="180.1">For more information, see Section 10.</text>
<text x="118.6" y="183.5">The package size (length × width) is a nominal value and</text>
<text x="118.6" y="186.9">includes pins, where applicable.</text>
<text x="27.9" y="265.5">An IMPORTANT NOTICE at the end of this data sheet addresses availability, warranty, changes, use in safety-critical applications,</text>
<text x="27.9" y="268.9">intellectual property matters and other important disclaimers. PRODUCTION DATA.</text>
</g>
<g font-size="2.6">
<text x="42.9" y="103">™</text>
<text x="113.8" y="222.5" transform="rotate(-90 113.8 222.5)">Efficiency (%)</text>
</g>
<g font-size="2.5">
<text x="170.2" y="24.3">SLUSFG8 – JUNE 2024</text>
<text x="116.1" y="191.5">100</text>
<text x="117.6" y="196.3">90</text>
<text x="117.6" y="201.2">80</text>
<text x="117.6" y="206">70</text>
<text x="117.6" y="215.6">50</text>
<text x="117.6" y="210.8">60</text>
<text x="117.6" y="220.5">40</text>
<text x="117.6" y="225.3">30</text>
<text x="169.4" y="222.6">ECO, Vo =1.05V</text>
<text x="169.4" y="225.5">ECO, Vo =3.3V</text>
<text x="117.6" y="230.1">20</text>
<text x="169.4" y="228.3">ECO, Vo =5V</text>
<text x="169.4" y="231.2">FCCM, Vo =1.05V</text>
<text x="117.6" y="234.9">10</text>
<text x="119" y="239.8">0</text>
<text x="169.4" y="234">FCCM, Vo =3.3V</text>
<text x="169.4" y="236.9">FCCM, Vo =5V</text>
<text x="118.3" y="242.6">0.001</text>
<text x="133.1" y="242.6">0.005</text>
<text x="146.6" y="242.6">0.02</text>
<text x="152.2" y="245.5">Iout (A)</text>
<text x="155" y="242.6">0.05</text>
<text x="162.1" y="242.6">0.1</text>
<text x="168.4" y="242.6">0.20.3</text>
<text x="176.8" y="242.6">0.5</text>
<text x="184.3" y="242.6">1</text>
<text x="190.6" y="242.6">2</text>
</g>
<g font-size="2.2">
<text x="33" y="194">V</text>
<text x="43.4" y="195.8">C</text>
<text x="53.2" y="192.9">1</text>
<text x="55.4" y="194.1">VIN</text>
<text x="69.4" y="194">FB</text>
<text x="74.3" y="192.9">6</text>
<text x="98.9" y="194">V</text>
<text x="53" y="202.9">2</text>
<text x="74.3" y="202.6">5</text>
<text x="93.1" y="203.9">EN</text>
<text x="25.5" y="204.2">V</text>
<text x="28.2" y="208.6">C</text>
<text x="55.6" y="204.1">SW</text>
<text x="69.5" y="204">EN</text>
<text x="53.5" y="212.3">3</text>
<text x="56" y="213.7">GND</text>
<text x="68.2" y="213.9">BST</text>
<text x="74.2" y="212.3">4</text>
</g>
<g font-size="2.1" fill="#00f">
<text x="164" y="160.9">(1)</text>
<text x="192.5" y="160.9">(2)</text>
</g>
<g font-size="1.5">
<text x="34.5" y="194.3">IN</text>
<text x="45" y="196.1">IN</text>
<text x="100.4" y="194.3">OUT</text>
<text x="27" y="204.5">OUT</text>
<text x="29.8" y="208.9">OUT</text>
</g>
</svg>
